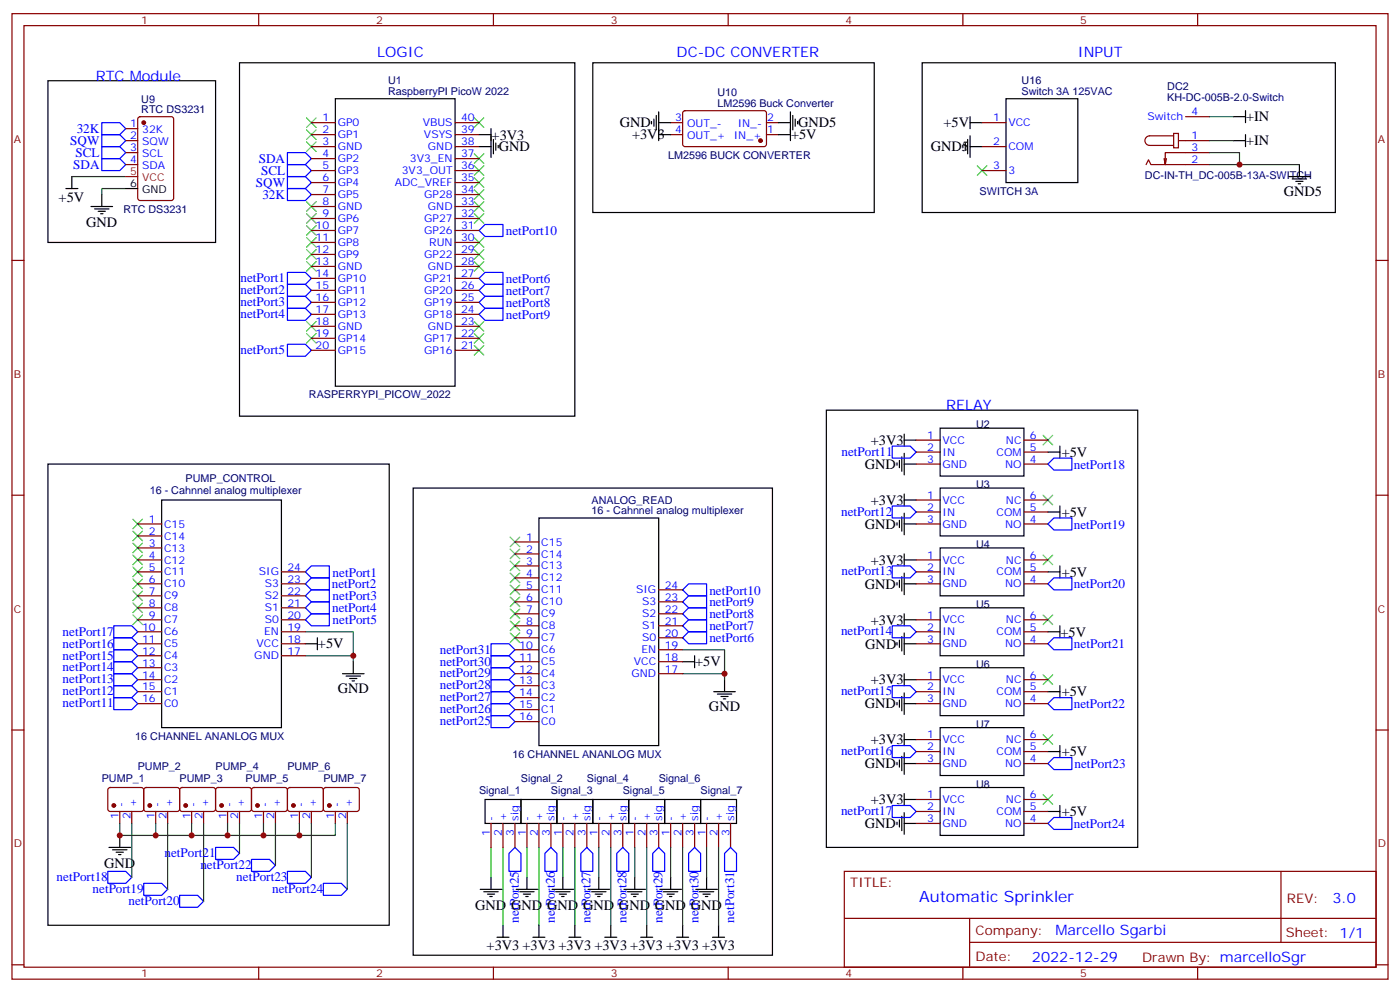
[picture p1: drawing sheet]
<svg xmlns="http://www.w3.org/2000/svg" width="412mm" height="292mm" viewBox="0 0 412 292" stroke-linecap="round" stroke-linejoin="round" font-family="sans-serif">
<g fill="none" stroke="#870000" stroke-width=".35">
<path d="M3.5 4h405.4v284.4h-405.4zM7.1 7.5h398.2v277.3h-398.2zM76.2 4v3.5M145.3 4v3.5M214.5 4v3.5M283.6 4v3.5M352.8 4v3.5M37 37.9h3.6M40.8 34.6l.5-.2h9.1l.7 .4 .1 23.5-.5 .7-9.4 .1-.7-.5v-23.5zM91.7 36.1h7.1M91.7 39.7h7.1M134.1 36.1h7"/>
<path d="M134.1 39.7h7M197.6 36.1h3.5M197.6 39.7h3.5M201.3 32.8l.5-.2 23.5 .1 .5 .6-.1 9.4-.6 .5-23.6-.1-.4-.6v-9.2zM225.8 36.1h3.5M225.8 39.7h3.5M289.3 36.1h7M345.7 39.3h1.4v4.2h-1.4zM349.2 34.4h7.1M37 41.4h3.6M37 44.9h3.6M37 48.5h3.6"/>
<path d="M91.7 43.2h7.1M91.7 50.2h7.1M91.7 46.7h7.1M91.7 53.8h7.1M91.7 57.3h7.1M134.1 43.2h7M134.1 50.2h7M134.1 46.7h7M134.1 53.8h7M134.1 57.3h7M289.3 43.2h7M289.3 50.2h7"/>
<path d="M337.6 48.5l.7-1.4 .7 1.4h17.3M343.6 46.7l-.3 1.8M345.7 40h-7a1.41 1.41 0 0 0-1.4 1.4 1.41 1.41 0 0 0 1.4 1.4h7M347.1 41.4h9.2M356.3 44.9h-13v3.6l-.4-1.8M3.5 76.7h3.6M91.7 60.8h7.1M91.7 64.3h7.1M91.7 67.9h7.1M91.7 71.4h7.1M91.7 74.9h7.1M91.7 78.5h7.1"/>
<path d="M134.1 60.8h7M134.1 64.3h7M134.1 67.9h7M134.1 71.4h7M134.1 74.9h7M134.1 78.5h7M405.3 76.7h3.6M91.7 82h7.1M91.7 85.5h7.1M91.7 89h7.1M91.7 92.6h7.1M91.7 96.1h7.1"/>
<path d="M91.7 99.6h7.1M134.1 82h7M134.1 85.5h7M134.1 89h7M134.1 92.6h7M134.1 96.1h7M134.1 99.6h7M91.7 103.2h7.1M134.1 103.2h7M269.9 129.6h7M269.9 133.1h7M269.9 136.7h7"/>
<path d="M301.6 129.6h7.1M301.6 133.1h7.1M301.6 136.7h7.1M3.5 145.8h3.6M40.6 154.3h7M40.6 157.8h7M151.7 159.6h7M269.9 147.2h7M269.9 150.8h7M269.9 154.3h7M301.6 147.2h7.1M301.6 150.8h7.1"/>
<path d="M301.6 154.3h7.1M405.3 145.8h3.6M40.6 164.9h7M40.6 168.4h7M40.6 171.9h7M40.6 161.4h7M40.6 175.5h7M40.6 179h7M82.9 168.4h7.1M82.9 171.9h7.1M82.9 175.5h7.1M82.9 179h7.1"/>
<path d="M151.7 163.1h7M151.7 166.7h7M151.7 170.2h7M151.7 173.7h7M151.7 177.2h7M194 173.7h7.1M194 177.2h7.1M269.9 164.9h7M269.9 168.4h7M269.9 171.9h7M301.6 164.9h7.1M301.6 168.4h7.1"/>
<path d="M301.6 171.9h7.1M40.6 182.5h7M40.6 186.1h7M40.6 189.6h7M40.6 193.1h7M40.6 196.6h7M82.9 182.5h7.1M82.9 186.1h7.1M82.9 189.6h7.1M82.9 193.1h7.1M151.7 180.8h7M151.7 184.3h7"/>
<path d="M151.7 187.8h7M151.7 191.3h7M151.7 194.9h7M151.7 198.4h7M194 180.8h7.1M194 184.3h7.1M194 187.8h7.1M194 191.3h7.1M194 194.9h7.1M194 198.4h7.1M269.9 182.5h7M269.9 186.1h7"/>
<path d="M269.9 189.6h7M301.6 182.5h7.1M301.6 186.1h7.1M301.6 189.6h7.1M3.5 215h3.6M40.6 200.2h7M40.6 203.7h7M40.6 207.2h7M151.7 201.9h7M151.7 205.5h7M151.7 209h7M151.7 212.5h7"/>
<path d="M269.9 200.2h7M269.9 203.7h7M269.9 207.2h7M269.9 217.8h7M301.6 200.2h7.1M301.6 203.7h7.1M301.6 207.2h7.1M301.6 217.8h7.1M405.3 215h3.6M32 232.1l.5-.2 9.4 .1 .4 .6v5.9l-.7 .5-9.4-.1-.5-.6v-5.7zM35.3 239v3.5M38.8 239v3.5"/>
<path d="M42.6 232.1l.4-.2 9.5 .1 .4 .6v5.9l-.7 .5-9.4-.1-.5-.6v-5.7zM45.9 239v3.5M49.4 239v3.5M53.2 232.1l.4-.2 9.5 .1 .4 .6-.1 5.9-.6 .5-9.5-.1-.4-.6v-5.7zM56.4 239v3.5M60 239v3.5M63.7 232.1l.5-.2 9.5 .1 .4 .6-.1 5.9-.6 .5-9.5-.1-.4-.6v-5.7zM67 239v3.5M70.6 239v3.5M74.3 232.1l.5-.2 9.4 .1 .5 .6-.1 5.9-.6 .5-9.5-.1-.4-.6v-5.7zM77.6 239v3.5M81.1 239v3.5"/>
<path d="M84.9 232.1l.5-.2 9.4 .1 .4 .6v5.9l-.7 .5-9.4-.1-.4-.6v-5.7zM88.2 239v3.5M91.7 239v3.5M95.5 232.1l.5-.2 9.4 .1 .4 .6v5.9l-.7 .5-9.4-.1-.5-.6v-5.7zM98.8 239v3.5M102.3 239v3.5M269.9 221.3h7M269.9 224.9h7M269.9 235.4h7M269.9 239h7M301.6 221.3h7.1M301.6 224.9h7.1"/>
<path d="M301.6 235.4h7.1M301.6 239h7.1M144.6 242.5v7.1M148.2 242.5v7.1M151.7 242.5v7.1M155.2 242.5v7.1M158.7 242.5v7.1M162.3 242.5v7.1M165.8 242.5v7.1M169.3 242.5v7.1M172.9 242.5v7.1M176.4 242.5v7.1"/>
<path d="M179.9 242.5v7.1M183.4 242.5v7.1M187 242.5v7.1M190.5 242.5v7.1M194 242.5v7.1M197.6 242.5v7.1M201.1 242.5v7.1M204.6 242.5v7.1M208.1 242.5v7.1M211.7 242.5v7.1M215.2 242.5v7.1M248.7 256.6h156.6v28.2h-156.6z"/>
<path d="M269.9 242.5h7M301.6 242.5h7.1M377.3 256.6v20.9M248.7 270.5h156.5M285.6 277.5h119.6M285.6 270.5v14.1M3.5 284.1h3.6M76.2 284.8v3.6M145.3 284.8v3.6M214.5 284.8v3.6M283.6 284.8v3.6M352.8 284.8v3.6"/>
<path d="M405.3 284.1h3.6"/>
</g>
<g fill="none" stroke="#00f" stroke-width=".35">
<path d="M30 39.7h5.3l1.7 1.7-1.7 1.8h-5.3zM30 36.1h5.3l1.7 1.8-1.7 1.8h-5.3zM30 46.7h5.3l1.7 1.8-1.7 1.7h-5.3zM30 43.2h5.3l1.7 1.7-1.7 1.8h-5.3zM84.7 44.9h5.3l1.7 1.8-1.7 1.8h-5.3zM84.7 48.5h5.3l1.7 1.7-1.7 1.8h-5.3zM84.7 52h5.3l1.7 1.8-1.7 1.7h-5.3zM84.7 55.5h5.3l1.7 1.8-1.7 1.8h-5.3zM141.1 67.9l1.8-1.8h5.3v3.5h-5.3zM84.7 90.8h5.3l1.7 1.8-1.7 1.7h-5.3zM84.7 87.3h5.3l1.7 1.7-1.7 1.8h-5.3zM84.7 83.7h5.3l1.7 1.8-1.7 1.8h-5.3z"/>
<path d="M84.7 80.2h5.3l1.7 1.8-1.7 1.7h-5.3zM141.1 82l1.8-1.8h5.3v3.5h-5.3zM141.1 85.5l1.8-1.8h5.3v3.6h-5.3zM141.1 89l1.8-1.7h5.3v3.5h-5.3zM141.1 92.6l1.8-1.8h5.3v3.5h-5.3zM84.7 101.4h5.3l1.7 1.8-1.7 1.7h-5.3zM262.8 131.4h5.3l1.8 1.7-1.8 1.8h-5.3zM310.4 134.9h5.3v3.5h-5.3l-1.7-1.7zM262.8 149h5.3l1.8 1.8-1.8 1.7h-5.3zM308.7 154.3l1.7-1.8h5.3v3.6h-5.3zM90 168.4l1.7-1.7h5.3v3.5h-5.3zM90 171.9l1.7-1.7h5.3v3.5h-5.3z"/>
<path d="M90 175.5l1.7-1.8h5.3v3.5h-5.3zM90 179l1.7-1.8h5.3v3.6h-5.3zM201.1 173.7l1.7-1.8h5.3v3.6h-5.3zM201.1 177.2l1.7-1.7h5.3v3.5h-5.3zM202.8 179h5.3v3.5h-5.3l-1.7-1.7zM262.8 166.7h5.3l1.8 1.7-1.8 1.8h-5.3zM310.4 170.2h5.3v3.5h-5.3l-1.7-1.8zM33.5 198.4h5.3l1.8 1.8-1.8 1.7h-5.3zM33.5 194.9h5.3l1.8 1.7-1.8 1.8h-5.3zM33.5 191.3h5.3l1.8 1.8-1.8 1.8h-5.3zM33.5 187.8h5.3l1.8 1.8-1.8 1.7h-5.3zM33.5 184.3h5.3l1.8 1.8-1.8 1.7h-5.3z"/>
<path d="M90 182.5l1.7-1.7h5.3v3.5h-5.3zM144.6 196.6h5.3l1.8 1.8-1.8 1.8h-5.3zM144.6 193.1h5.3l1.8 1.8-1.8 1.7h-5.3zM144.6 189.6h5.3l1.8 1.7-1.8 1.8h-5.3zM201.1 184.3l1.7-1.8h5.3v3.6h-5.3zM202.8 186.1h5.3v3.5h-5.3l-1.7-1.8zM262.8 184.3h5.3l1.8 1.8-1.8 1.7h-5.3zM310.4 187.8h5.3v3.5h-5.3l-1.7-1.7zM33.5 205.5h5.3l1.8 1.7-1.8 1.8h-5.3zM33.5 201.9h5.3l1.8 1.8-1.8 1.8h-5.3zM144.6 210.7h5.3l1.8 1.8-1.8 1.8h-5.3zM144.6 207.2h5.3l1.8 1.8-1.8 1.7h-5.3z"/>
<path d="M144.6 203.7h5.3l1.8 1.8-1.8 1.7h-5.3zM144.6 200.2h5.3l1.8 1.7-1.8 1.8h-5.3zM262.8 201.9h5.3l1.8 1.8-1.8 1.8h-5.3zM262.8 219.6h5.3l1.8 1.7-1.8 1.8h-5.3zM308.7 207.2l1.7-1.7h5.3v3.5h-5.3zM262.8 237.2h5.3l1.8 1.8-1.8 1.7h-5.3zM308.7 224.9l1.7-1.8h5.3v3.5h-5.3zM31.7 256.6h5.3l1.8 1.8-1.8 1.7h-5.3zM63.5 249.6h5.3l1.8 1.7-1.8 1.8h-5.3zM74.1 253.1h5.3l1.7 1.7-1.7 1.8h-5.3zM84.7 256.6h5.3l1.7 1.8-1.7 1.7h-5.3zM151.7 249.6l1.8 1.7v5.3h-3.6v-5.3z"/>
<path d="M162.3 249.6l1.7 1.7v5.3h-3.5v-5.3zM172.9 249.6l1.7 1.7v5.3h-3.5v-5.3zM183.4 249.6l1.8 1.7v5.3h-3.5v-5.3zM192.3 251.3l1.7-1.7 1.8 1.7v5.3h-3.5zM204.6 249.6l1.8 1.7v5.3h-3.6v-5.3zM215.2 249.6l1.8 1.7v5.3h-3.6v-5.3zM310.4 240.7h5.3v3.6h-5.3l-1.7-1.8zM42.3 260.1h5.3l1.8 1.8-1.8 1.8h-5.3zM52.9 263.7h5.3l1.8 1.7-1.8 1.8h-5.3zM95.2 260.1h5.3l1.8 1.8-1.8 1.8h-5.3z"/>
</g>
<g fill="none" stroke="#000" stroke-width=".35">
<path d="M70.6 18.5h98.7v104.1h-98.7zM174.6 18.5h82.9v44.1h-82.9zM271.6 18.5h121.7v44.1h-121.7zM14.1 23.8h49.4v47.6h-49.4zM98.8 29.1h35.3v84.6h-35.3zM141.1 39.7h3.5M144.6 37.9v8.5M191.9 35.8v.7M192.6 35.1v2.1M193.3 34v4.2M194 36.1h3.6M194 39.7h3.6"/>
<path d="M194 32.9v8.5M229.3 36.1h3.5M229.3 39.7h3.5M232.8 32.9v8.5M233.5 34v4.2M234.2 35.1v2.1M234.9 35.8v.7M285.8 36.1h3.5M285.8 34.4v3.5M296.3 29.1h21.2v24.7h-21.2zM363.4 34.4h3.5M366.9 32.6v3.5"/>
<path d="M366.9 39.7v3.5M19.4 55.5h3.5M21.2 52v3.5M30 57.3v3.5M37 55.5h3.6M141.1 43.2h3.5M145.3 41.1v4.2M146 42.1v2.1M146.8 42.8v.7M283.6 42.8v.7M284.3 42.1v2.1M285 41.1v4.2"/>
<path d="M285.8 40v6.4M285.8 43.2h3.5M363.4 41.4h3.5M379.6 52h6.3M380.6 52.7h4.3M381.7 53.4h2.1M382.4 54.1h.7M382.8 48.5v3.5M26.8 60.8h6.4M27.9 61.5h4.2M28.9 62.2h2.1M29.6 62.9h.7"/>
<path d="M14.1 136.7h100.6v135.8h-100.6zM243.4 120.8h91.7v128.8h-91.7zM264.2 136.3v.7M264.9 135.6v2.1M265.6 134.5v4.3M266.3 136.7h3.6M266.3 127.8v3.6M266.3 133.5v6.3M266.3 129.6h3.6M276.9 126.1h24.7v14.1h-24.7zM308.7 133.1h3.5M312.2 131.4v3.5"/>
<path d="M47.6 147.2h35.3v67.1h-35.3zM121.7 143.7h105.8v137.6h-105.8zM158.7 152.5h35.3v67.1h-35.3zM264.2 154v.7M264.9 153.2v2.2M265.6 152.2v4.2M266.3 145.5v3.5M266.3 151.1v6.4M266.3 154.3h3.6M266.3 147.2h3.6M276.9 143.7h24.7v14.1h-24.7zM308.7 150.8h3.5"/>
<path d="M312.2 149v3.5M264.2 171.6v.7M264.9 170.9v2.1M265.6 169.8v4.3M266.3 163.1v3.6M266.3 168.8v6.3M266.3 171.9h3.6M266.3 164.9h3.6M276.9 161.4h24.7v14.1h-24.7zM276.9 179h24.7v14.1h-24.7zM308.7 168.4h3.5M312.2 166.7v3.5"/>
<path d="M90 189.6h3.5M93.5 187.8v3.5M100.9 198.4h6.3M102 199.1h4.2M103 199.8h2.1M104.1 194.9v3.5M201.1 194.9h3.5M204.6 193.1v3.5M264.2 189.2v.7M264.9 188.5v2.1M265.6 187.5v4.2M266.3 189.6h3.6"/>
<path d="M266.3 180.8v3.5M266.3 186.4v6.4M266.3 198.4v3.5M266.3 182.5h3.6M276.9 196.6h24.7v14.1h-24.7zM308.7 186.1h3.5M312.2 184.3v3.5M103.7 200.5h.7M210.3 203.7h6.3M211.3 204.4h4.2M212.4 205.1h2.1M213.1 205.8h.7"/>
<path d="M213.4 200.2v3.5M264.2 206.9v.7M264.9 206.2v2.1M265.6 205.1v4.2M266.3 204v6.4M266.3 216v3.6M266.3 207.2h3.6M266.3 200.2h3.6M266.3 217.8h3.6M276.9 214.3h24.7v14.1h-24.7zM308.7 203.7h3.5M312.2 201.9v3.6"/>
<path d="M312.2 219.6v3.5M142.9 235.4h10.6v7.1h-10.6zM153.5 235.4h10.5v7.1h-10.5zM164 235.4h10.6v7.1h-10.6zM174.6 235.4h10.6v7.1h-10.6zM185.2 235.4h10.6v7.1h-10.6zM195.8 235.4h10.6v7.1h-10.6zM206.4 235.4h10.6v7.1h-10.6zM264.2 224.5v.7M264.9 223.8v2.1M265.6 222.7v4.3M266.3 221.7v6.3"/>
<path d="M266.3 233.7v3.5M266.3 239.3v6.4M266.3 224.9h3.6M266.3 235.4h3.6M276.9 231.9h24.7v14.1h-24.7zM308.7 221.3h3.5M308.7 239h3.5M312.2 237.2v3.5M32.1 249.6h6.4M33.2 250.3h4.2M34.2 251h2.1M34.9 251.7h.7"/>
<path d="M35.3 246v3.6M144.6 258.4v3.5M155.2 258.4v3.5M165.8 258.4v3.5M176.4 258.4v3.5M187 258.4v3.5M197.6 258.4v3.5M208.1 258.4v3.5M264.2 242.1v.8M264.9 241.4v2.2M265.6 240.4v4.2M266.3 242.5h3.6"/>
<path d="M141.5 261.9h6.3M142.5 262.6h4.3M143.6 263.3h2.1M144.3 264h.7M146.4 276h3.5M148.2 272.5v3.5M152 261.9h6.4M153.1 262.6h4.2M154.2 263.3h2.1M154.9 264h.7M157 276h3.5M158.7 272.5v3.5"/>
<path d="M162.6 261.9h6.4M163.7 262.6h4.2M164.7 263.3h2.2M165.5 264h.7M167.6 276h3.5M169.3 272.5v3.5M173.2 261.9h6.4M174.3 262.6h4.2M175.3 263.3h2.1M176 264h.7M178.2 276h3.5M179.9 272.5v3.5"/>
<path d="M183.8 261.9h6.3M184.9 262.6h4.2M185.9 263.3h2.1M186.6 264h.7M188.7 276h3.6M190.5 272.5v3.5M194.4 261.9h6.3M195.4 262.6h4.3M196.5 263.3h2.1M197.2 264h.7M199.3 276h3.5M201.1 272.5v3.5"/>
<path d="M205 261.9h6.3M206 262.6h4.3M207.1 263.3h2.1M207.8 264h.7M209.9 276h3.5M211.7 272.5v3.5"/>
</g>
<g fill="none" stroke="#008700" stroke-width=".35">
<path d="M356.3 34.4h7.1M21.2 52h15.8M37 55.5h-7v1.8M356.3 44.9h8.8v3.6M356.3 41.4h7.1M356.3 48.5h26.5M90 186.1h14.1v8.8M90 193.1h14.1M201.1 191.3h12.3v8.9M201.1 198.4h12.3M35.3 242.5v3.5h63.5v-3.5M38.8 242.5v15.9"/>
<path d="M45.9 242.5v3.5M49.4 242.5v19.4M56.4 242.5v3.5M60 242.5v22.9M67 242.5v3.5M70.6 242.5v8.8M77.6 242.5v3.5M81.1 242.5v12.3M88.2 242.5v3.5M91.7 242.5v15.9M102.3 242.5v19.4M144.6 249.6v8.8"/>
<path d="M148.2 249.6v22.9M155.2 249.6v8.8M158.7 249.6v22.9M165.8 249.6v8.8M169.3 249.6v22.9M176.4 249.6v8.8M179.9 249.6v22.9M187 249.6v8.8M190.5 249.6v22.9M197.6 249.6v8.8M201.1 249.6v22.9M208.1 249.6v8.8"/>
<path d="M211.7 249.6v22.9"/>
</g>
<g fill="#870000" stroke="#870000" stroke-width=".35">
<circle cx="33.5" cy="237.2" r=".53"/>
<circle cx="44.1" cy="237.2" r=".53"/>
<circle cx="54.7" cy="237.2" r=".53"/>
<circle cx="65.3" cy="237.2" r=".53"/>
<circle cx="75.8" cy="237.2" r=".53"/>
<circle cx="86.4" cy="237.2" r=".53"/>
<circle cx="97" cy="237.2" r=".53"/>
<circle cx="42.3" cy="36.1" r=".53"/>
<circle cx="224" cy="41.4" r=".53"/>
</g>
<g fill="none" stroke="#3c3" stroke-width=".35">
<path d="M90.3 34.7l2.8 2.8M90.3 38.2l2.8 2.9M93.1 34.7l-2.8 2.8M93.1 38.2l-2.8 2.9M139.7 34.7l2.8 2.8M142.5 34.7l-2.8 2.8M90.3 41.8l2.8 2.8M90.3 59.4l2.8 2.8M93.1 41.8l-2.8 2.8M93.1 59.4l-2.8 2.8M139.7 45.3l2.8 2.8M139.7 48.8l2.8 2.8"/>
<path d="M139.7 52.4l2.8 2.8M139.7 55.9l2.8 2.8M139.7 59.4l2.8 2.8M142.5 48.8l-2.8 2.8M142.5 45.3l-2.8 2.8M142.5 52.4l-2.8 2.8M142.5 55.9l-2.8 2.8M142.5 59.4l-2.8 2.8M287.9 48.8l2.8 2.8M290.7 48.8l-2.8 2.8M90.3 62.9l2.8 2.9M90.3 66.5l2.8 2.8"/>
<path d="M90.3 70l2.8 2.8M90.3 73.5l2.8 2.8M90.3 77l2.8 2.9M93.1 62.9l-2.8 2.9M93.1 66.5l-2.8 2.8M93.1 70l-2.8 2.8M93.1 73.5l-2.8 2.8M93.1 77l-2.8 2.9M139.7 62.9l2.8 2.9M139.7 70l2.8 2.8M139.7 73.5l2.8 2.8M139.7 77l2.8 2.9"/>
<path d="M142.5 62.9l-2.8 2.9M142.5 70l-2.8 2.8M142.5 73.5l-2.8 2.8M142.5 77l-2.8 2.9M90.3 94.7l2.8 2.8M90.3 98.2l2.8 2.8M93.1 94.7l-2.8 2.8M93.1 98.2l-2.8 2.8M139.7 94.7l2.8 2.8M139.7 98.2l2.8 2.8M142.5 94.7l-2.8 2.8M142.5 98.2l-2.8 2.8"/>
<path d="M139.7 101.7l2.8 2.9M142.5 101.7l-2.8 2.9M307.3 128.2l2.8 2.8M310.1 128.2l-2.8 2.8M39.2 152.9l2.8 2.8M39.2 156.4l2.8 2.8M39.2 159.9l2.8 2.9M42 152.9l-2.8 2.8M42 156.4l-2.8 2.8M42 159.9l-2.8 2.9M150.3 158.2l2.8 2.8M153.1 158.2l-2.8 2.8"/>
<path d="M307.3 145.8l2.8 2.9M310.1 145.8l-2.8 2.9M39.2 163.5l2.8 2.8M39.2 167l2.8 2.8M39.2 170.5l2.8 2.9M39.2 174.1l2.8 2.8M39.2 177.6l2.8 2.8M42 163.5l-2.8 2.8M42 177.6l-2.8 2.8M42 167l-2.8 2.8M42 170.5l-2.8 2.9M42 174.1l-2.8 2.8"/>
<path d="M150.3 161.7l2.8 2.8M150.3 165.2l2.8 2.9M150.3 168.8l2.8 2.8M150.3 172.3l2.8 2.8M150.3 175.8l2.8 2.8M150.3 179.4l2.8 2.8M153.1 161.7l-2.8 2.8M153.1 165.2l-2.8 2.9M153.1 168.8l-2.8 2.8M153.1 172.3l-2.8 2.8M153.1 175.8l-2.8 2.8M153.1 179.4l-2.8 2.8"/>
<path d="M307.3 163.5l2.8 2.8M310.1 163.5l-2.8 2.8M39.2 181.1l2.8 2.8M42 181.1l-2.8 2.8M150.3 182.9l2.8 2.8M150.3 186.4l2.8 2.8M153.1 186.4l-2.8 2.8M153.1 182.9l-2.8 2.8M307.3 181.1l2.8 2.8M307.3 198.8l2.8 2.8M310.1 181.1l-2.8 2.8M310.1 198.8l-2.8 2.8"/>
<path d="M307.3 216.4l2.8 2.8M310.1 216.4l-2.8 2.8M307.3 234l2.8 2.9M310.1 234l-2.8 2.9"/>
</g>
<path d="M37 52h3.6" fill="none" stroke="#f00" stroke-width=".35"/>
<g fill="#c00">
<circle cx="104.1" cy="193.1" r=".88"/>
<circle cx="213.4" cy="198.4" r=".88"/>
<circle cx="88.2" cy="246" r=".88"/>
<circle cx="77.6" cy="246" r=".88"/>
<circle cx="67" cy="246" r=".88"/>
<circle cx="56.4" cy="246" r=".88"/>
<circle cx="45.9" cy="246" r=".88"/>
<circle cx="35.3" cy="246" r=".88"/>
<circle cx="365.1" cy="48.5" r=".88"/>
</g>
<text font-size="4.6" fill="#00f" x="270.8" y="265.6">Automatic Sprinkler</text>
<g font-size="4.2" fill="#00f">
<text x="111.1" y="16.7">LOGIC</text>
<text x="199.3" y="16.7">DC-DC CONVERTER</text>
<text x="317.5" y="16.7">INPUT</text>
<text x="28.2" y="23.8">RTC Module</text>
<text x="278.7" y="120.8">RELAY</text>
<text x="392.5" y="265.9">3.0</text>
<text x="310.9" y="275.4">Marcello Sgarbi</text>
<text x="304" y="283.2">2022-12-29</text>
</g>
<g font-size="4.2">
<text x="367.1" y="35.7">+IN</text>
<text x="144.8" y="41.1">+3V3</text>
<text x="182.6" y="37.5">GND</text>
<text x="186.2" y="41.1">+3V3</text>
<text x="233" y="41.1">+5V</text>
<text x="235.1" y="37.5">GND5</text>
<text x="277.9" y="37.5">+5V</text>
<text x="146.9" y="44.6">GND</text>
<text x="274.2" y="44.6">GND5</text>
<text x="367.1" y="42.8">+IN</text>
<text x="17.3" y="59.5">+5V</text>
<text x="378.2" y="57.6">GND5</text>
<text x="25.4" y="66.9">GND</text>
<text x="256.5" y="131">+3V3</text>
<text x="312.7" y="134.5">+5V</text>
<text x="254.8" y="138.1">GND</text>
<text x="256.5" y="148.7">+3V3</text>
<text x="254.8" y="155.7">GND</text>
<text x="312.7" y="152.2">+5V</text>
<text x="256.5" y="166.3">+3V3</text>
<text x="254.8" y="173.4">GND</text>
<text x="312.7" y="169.8">+5V</text>
<text x="256.5" y="183.9">+3V3</text>
<text x="93.7" y="191">+5V</text>
<text x="254.9" y="191">GND</text>
<text x="312.4" y="187.5">+5V</text>
<text x="204.8" y="196.3">+5V</text>
<text x="256.5" y="201.6">+3V3</text>
<text x="99.5" y="204">GND</text>
<text x="208.8" y="209.3">GND</text>
<text x="254.8" y="208.6">GND</text>
<text x="312.7" y="205.1">+5V</text>
<text x="256.5" y="219.2">+3V3</text>
<text x="254.8" y="226.3">GND</text>
<text x="312.7" y="222.7">+5V</text>
<text x="256.5" y="236.9">+3V3</text>
<text x="254.8" y="243.9">GND</text>
<text x="312.7" y="240.4">+5V</text>
<text x="30.7" y="255.6">GND</text>
<text x="140" y="268.1">GND</text>
<text x="150.6" y="268.1">GND</text>
<text x="161.2" y="268.1">GND</text>
<text x="171.7" y="268.1">GND</text>
<text x="182.3" y="268.1">GND</text>
<text x="192.9" y="268.1">GND</text>
<text x="203.5" y="268.1">GND</text>
<text x="143.3" y="279.9">+3V3 +3V3 +3V3 +3V3 +3V3 +3V3 +3V3</text>
</g>
<g font-size="3.9" fill="#00f">
<text x="22.6" y="39.2">32K</text>
<text x="20.7" y="42.7">SQW</text>
<text x="22.2" y="46.2">SCL</text>
<text x="76.2" y="48">SDA</text>
<text x="21.6" y="49.7">SDA</text>
<text x="76.9" y="51.5">SCL</text>
<text x="75.4" y="55">SQW</text>
<text x="77.3" y="58.6">32K</text>
<text x="149" y="69.3">netPort10</text>
<text x="70.8" y="83.1">netPort1</text>
<text x="149" y="83.3">netPort6</text>
<text x="70.8" y="86.7">netPort2</text>
<text x="149" y="86.9">netPort7</text>
<text x="70.8" y="93.7">netPort4</text>
<text x="70.8" y="90.2">netPort3</text>
<text x="149" y="90.4">netPort8</text>
<text x="149" y="93.9">netPort9</text>
<text x="70.8" y="104.3">netPort5</text>
<text x="247.9" y="134.2">netPort11</text>
<text x="316.3" y="138">netPort18</text>
<text x="247.8" y="151.8">netPort12</text>
<text x="316.3" y="155.7">netPort19</text>
<text x="97.8" y="173.2">netPort2</text>
<text x="98" y="169.8">netPort1</text>
<text x="247.9" y="169.5">netPort13</text>
<text x="316.3" y="173.3">netPort20</text>
<text x="98" y="176.8">netPort3</text>
<text x="209" y="175.1">netPort10</text>
<text x="209" y="178.6">netPort9</text>
<text x="97.8" y="180.4">netPort4</text>
<text x="98" y="183.9">netPort5</text>
<text x="209" y="185.6">netPort7</text>
<text x="209" y="182.1">netPort8</text>
<text x="18.5" y="190.7">netPort16</text>
<text x="18.5" y="187.2">netPort17</text>
<text x="209" y="189.2">netPort6</text>
<text x="247.8" y="187.1">netPort14</text>
<text x="316.3" y="190.9">netPort21</text>
<text x="18.5" y="197.7">netPort14</text>
<text x="18.5" y="194.2">netPort15</text>
<text x="129.6" y="196">netPort30</text>
<text x="129.6" y="192.5">netPort31</text>
<text x="18.5" y="201.3">netPort13</text>
<text x="129.6" y="203">netPort28</text>
<text x="129.6" y="199.5">netPort29</text>
<text x="18.5" y="208.3">netPort11</text>
<text x="18.5" y="204.8">netPort12</text>
<text x="129.6" y="206.6">netPort27</text>
<text x="247.8" y="204.8">netPort15</text>
<text x="316.3" y="208.6">netPort22</text>
<text x="129.6" y="213.6">netPort25</text>
<text x="129.6" y="210.1">netPort26</text>
<text x="247.8" y="222.4">netPort16</text>
<text x="316.5" y="226.2">netPort23</text>
<text x="247.8" y="240.1">netPort17</text>
<text x="316.3" y="243.9">netPort24</text>
<text x="48.4" y="252.4">netPort21</text>
<text x="59" y="256">netPort22</text>
<text x="16.7" y="259.5">netPort18</text>
<text x="27.3" y="263">netPort19</text>
<text x="69.6" y="259.5">netPort23</text>
<text x="80.2" y="263">netPort24</text>
<text x="37.9" y="266.5">netPort20</text>
<text x="152.8" y="271.7" transform="rotate(-90 152.8 271.7)">netPort25</text>
<text x="163.4" y="271.7" transform="rotate(-90 163.4 271.7)">netPort26</text>
<text x="174" y="271.7" transform="rotate(-90 174 271.7)">netPort27</text>
<text x="184.6" y="271.7" transform="rotate(-90 184.6 271.7)">netPort28</text>
<text x="195.1" y="271.7" transform="rotate(-90 195.1 271.7)">netPort29</text>
<text x="205.7" y="271.7" transform="rotate(-90 205.7 271.7)">netPort30</text>
<text x="216.3" y="271.7" transform="rotate(-90 216.3 271.7)">netPort31</text>
</g>
<g font-size="3.9" fill="#800">
<text x="250.5" y="261.2">TITLE:</text>
<text x="379.1" y="265.9">REV:</text>
<text x="287.4" y="275.4">Company:</text>
<text x="378.7" y="276">Sheet: 1/1</text>
<text x="287.4" y="283.1">Date:</text>
<text x="336.4" y="283.2">Drawn By: marcelloSgr</text>
</g>
<g font-size="3.2" fill="#800">
<text x="41.6" y="7">1</text>
<text x="110.8" y="7">2</text>
<text x="179.9" y="7">3</text>
<text x="249.1" y="7">4</text>
<text x="318.2" y="7">5</text>
<text x="4.1" y="42.1">A</text>
<text x="405.9" y="42.1">A</text>
<text x="4.1" y="111.3">B</text>
<text x="405.9" y="111.3">B</text>
<text x="4.1" y="180.4">C</text>
<text x="405.9" y="180.4">C</text>
<text x="4.1" y="249.6">D</text>
<text x="405.9" y="249.6">D</text>
<text x="41.6" y="287.8">1</text>
<text x="110.8" y="287.8">2</text>
<text x="179.9" y="287.8">3</text>
<text x="249.1" y="287.8">4</text>
<text x="318.2" y="287.8">5</text>
</g>
<g font-size="3.2" fill="#000080">
<text x="114.3" y="28">RaspberryPI PicoW 2022</text>
<text x="114.3" y="24.8">U1</text>
<text x="211.3" y="28.3">U10</text>
<text x="300.9" y="28">Switch 3A 125VAC</text>
<text x="300.9" y="24.8">U16</text>
<text x="343.8" y="29.6">KH-DC-005B-2.0-Switch</text>
<text x="343.8" y="26.4">DC2</text>
<text x="41.6" y="33.2">RTC DS3231</text>
<text x="41.6" y="30.2">U9</text>
<text x="211.3" y="31.5">LM2596 Buck Converter</text>
<text x="196.8" y="46.9">LM2596 BUCK CONVERTER</text>
<text x="337.3" y="52.7">DC-IN-TH_DC-005B-13A-SWITCH</text>
<text x="288.6" y="57.3">SWITCH 3A</text>
<text x="36.3" y="62.6">RTC DS3231</text>
<text x="91" y="117.3">RASPERRYPI_PICOW_2022</text>
<text x="287.5" y="126.1">U2</text>
<text x="54.7" y="142">PUMP_CONTROL</text>
<text x="287.5" y="143.7">U3</text>
<text x="44.1" y="145.5">16 - Cahnnel analog multiplexer</text>
<text x="174.3" y="148.3">ANALOG_READ</text>
<text x="174.3" y="151.5">16 - Cahnnel analog multiplexer</text>
<text x="287.5" y="161.4">U4</text>
<text x="287.5" y="179">U5</text>
<text x="287.5" y="196.6">U6</text>
<text x="287.5" y="214.3">U7</text>
<text x="39.9" y="217.8">16 CHANNEL ANANLOG MUX</text>
<text x="40.6" y="226.6">PUMP_2</text>
<text x="63.5" y="226.6">PUMP_4</text>
<text x="84.7" y="226.6">PUMP_6</text>
<text x="151" y="223.1">16 CHANNEL ANANLOG MUX</text>
<text x="30" y="230.2">PUMP_1</text>
<text x="52.9" y="230.2">PUMP_3</text>
<text x="72.3" y="230.2">PUMP_5</text>
<text x="95.2" y="230.2">PUMP_7</text>
<text x="141.1" y="233.7">Signal_1</text>
<text x="153.5" y="230.2">Signal_2</text>
<text x="162.3" y="233.7">Signal_3</text>
<text x="172.9" y="230.2">Signal_4</text>
<text x="183.4" y="233.7">Signal_5</text>
<text x="194" y="230.2">Signal_6</text>
<text x="206.4" y="233.7">Signal_7</text>
<text x="287.5" y="231.9">U8</text>
</g>
<g font-size="3.2" fill="#00f">
<text x="95" y="35.8">1</text>
<text x="135.8" y="35.8">40</text>
<text x="198.9" y="35.8">3</text>
<text x="226" y="35.8">2</text>
<text x="292.6" y="35.8">1</text>
<text x="338" y="35.4">Switch</text>
<text x="351" y="34">4</text>
<text x="38.4" y="37.5">1</text>
<text x="38.4" y="41.1">2</text>
<text x="41.9" y="39.3">32K</text>
<text x="95" y="39.3">2</text>
<text x="99.5" y="37.2">GP0</text>
<text x="99.5" y="40.7">GP1</text>
<text x="124.5" y="37.2">VBUS</text>
<text x="124.9" y="40.7">VSYS</text>
<text x="135.8" y="39.3">39</text>
<text x="198.9" y="39.3">4</text>
<text x="202.4" y="37.5">OUT_-</text>
<text x="202.4" y="41.1">OUT_+</text>
<text x="216.2" y="41.1">IN_+</text>
<text x="217.3" y="37.5">IN_-</text>
<text x="226" y="39.3">1</text>
<text x="297" y="37.2">VCC</text>
<text x="351" y="41.1">1</text>
<text x="38.4" y="44.6">3</text>
<text x="41.9" y="42.8">SQW</text>
<text x="41.9" y="46.4">SCL</text>
<text x="95" y="42.8">3</text>
<text x="95" y="46.4">4</text>
<text x="99.5" y="44.2">GND</text>
<text x="99.5" y="47.8">GP2</text>
<text x="120.8" y="47.8">3V3_EN</text>
<text x="126.1" y="44.2">GND</text>
<text x="135.8" y="46.4">37</text>
<text x="135.8" y="42.8">38</text>
<text x="292.6" y="42.8">2</text>
<text x="297" y="44.2">COM</text>
<text x="351" y="44.6">3</text>
<text x="38.4" y="48.1">4</text>
<text x="41.9" y="49.9">SDA</text>
<text x="95" y="49.9">5</text>
<text x="95" y="53.4">6</text>
<text x="99.5" y="51.3">GP3</text>
<text x="118.4" y="51.3">3V3_OUT</text>
<text x="135.8" y="53.4">35</text>
<text x="135.8" y="49.9">36</text>
<text x="292.6" y="49.9">3</text>
<text x="297" y="51.3">3</text>
<text x="351" y="48.1">2</text>
<text x="95" y="56.9">7</text>
<text x="99.5" y="54.8">GP4</text>
<text x="99.5" y="58.3">GP5</text>
<text x="116.3" y="54.8">ADC_VREF</text>
<text x="124.9" y="58.3">GP28</text>
<text x="135.8" y="56.9">34</text>
<text x="95" y="60.5">8</text>
<text x="95" y="64">9</text>
<text x="99.5" y="61.9">GND</text>
<text x="99.5" y="65.4">GP6</text>
<text x="124.9" y="65.4">GP27</text>
<text x="126.1" y="61.9">GND</text>
<text x="135.8" y="64">32</text>
<text x="135.8" y="60.5">33</text>
<text x="93" y="67.5">10</text>
<text x="93" y="71">11</text>
<text x="99.5" y="68.9">GP7</text>
<text x="124.9" y="68.9">GP26</text>
<text x="135.8" y="71">30</text>
<text x="135.8" y="67.5">31</text>
<text x="93" y="74.6">12</text>
<text x="99.5" y="72.5">GP8</text>
<text x="99.5" y="76">GP9</text>
<text x="124.9" y="76">GP22</text>
<text x="126.4" y="72.5">RUN</text>
<text x="135.8" y="74.6">29</text>
<text x="93" y="78.1">13</text>
<text x="93" y="81.6">14</text>
<text x="99.5" y="79.5">GND</text>
<text x="99.5" y="83">GP10</text>
<text x="124.9" y="83">GP21</text>
<text x="126.1" y="79.5">GND</text>
<text x="135.8" y="81.6">27</text>
<text x="135.8" y="78.1">28</text>
<text x="93" y="85.2">15</text>
<text x="93" y="88.7">16</text>
<text x="99.5" y="86.6">GP11</text>
<text x="124.9" y="86.6">GP20</text>
<text x="135.8" y="88.7">25</text>
<text x="135.8" y="85.2">26</text>
<text x="93" y="92.2">17</text>
<text x="93" y="95.7">18</text>
<text x="99.5" y="90.1">GP12</text>
<text x="99.5" y="93.6">GP13</text>
<text x="124.9" y="93.6">GP18</text>
<text x="124.9" y="90.1">GP19</text>
<text x="135.8" y="95.7">23</text>
<text x="135.8" y="92.2">24</text>
<text x="93" y="99.3">19</text>
<text x="99.5" y="97.2">GND</text>
<text x="99.5" y="100.7">GP14</text>
<text x="124.9" y="100.7">GP17</text>
<text x="126.1" y="97.2">GND</text>
<text x="135.8" y="99.3">22</text>
<text x="93" y="102.8">20</text>
<text x="99.5" y="104.2">GP15</text>
<text x="124.9" y="104.2">GP16</text>
<text x="135.8" y="102.8">21</text>
<text x="273.1" y="129.3">1</text>
<text x="277.6" y="130.7">VCC</text>
<text x="296.3" y="130.7">NC</text>
<text x="303.4" y="129.3">6</text>
<text x="273.1" y="132.8">2</text>
<text x="273.1" y="136.3">3</text>
<text x="277.6" y="134.2">IN</text>
<text x="277.6" y="137.7">GND</text>
<text x="293.5" y="134.2">COM</text>
<text x="296" y="137.7">NO</text>
<text x="303.4" y="136.3">4</text>
<text x="303.4" y="132.8">5</text>
<text x="273.1" y="146.9">1</text>
<text x="277.6" y="148.3">VCC</text>
<text x="296.3" y="148.3">NC</text>
<text x="303.4" y="146.9">6</text>
<text x="43.8" y="154">1</text>
<text x="48.3" y="155.4">C15</text>
<text x="273.1" y="150.4">2</text>
<text x="273.1" y="154">3</text>
<text x="277.6" y="151.8">IN</text>
<text x="277.6" y="155.4">GND</text>
<text x="293.5" y="151.8">COM</text>
<text x="296" y="155.4">NO</text>
<text x="303.4" y="154">4</text>
<text x="303.4" y="150.4">5</text>
<text x="43.8" y="157.5">2</text>
<text x="43.8" y="161">3</text>
<text x="48.3" y="158.9">C14</text>
<text x="155" y="159.2">1</text>
<text x="159.5" y="160.7">C15</text>
<text x="43.8" y="164.5">4</text>
<text x="48.3" y="162.4">C13</text>
<text x="48.3" y="165.9">C12</text>
<text x="155" y="162.8">2</text>
<text x="155" y="166.3">3</text>
<text x="159.5" y="164.2">C14</text>
<text x="159.5" y="167.7">C13</text>
<text x="273.1" y="164.5">1</text>
<text x="277.6" y="165.9">VCC</text>
<text x="296.3" y="165.9">NC</text>
<text x="303.4" y="164.5">6</text>
<text x="43.8" y="168.1">5</text>
<text x="43.8" y="171.6">6</text>
<text x="48.3" y="169.5">C11</text>
<text x="48.3" y="173">C10</text>
<text x="76.2" y="169.5">SIG</text>
<text x="78" y="173">S3</text>
<text x="84.7" y="171.6">23</text>
<text x="84.7" y="168.1">24</text>
<text x="155" y="169.8">4</text>
<text x="155" y="173.4">5</text>
<text x="159.5" y="171.2">C12</text>
<text x="195.8" y="173.4">24</text>
<text x="273.1" y="168.1">2</text>
<text x="273.1" y="171.6">3</text>
<text x="277.6" y="169.5">IN</text>
<text x="277.6" y="173">GND</text>
<text x="293.5" y="169.5">COM</text>
<text x="296" y="173">NO</text>
<text x="303.4" y="171.6">4</text>
<text x="303.4" y="168.1">5</text>
<text x="43.8" y="175.1">7</text>
<text x="43.8" y="178.6">8</text>
<text x="48.3" y="176.5">C9</text>
<text x="78" y="176.5">S2</text>
<text x="84.7" y="178.6">21</text>
<text x="84.7" y="175.1">22</text>
<text x="155" y="176.9">6</text>
<text x="159.5" y="174.8">C11</text>
<text x="159.5" y="178.3">C10</text>
<text x="187.4" y="174.8">SIG</text>
<text x="189.1" y="178.3">S3</text>
<text x="195.8" y="176.9">23</text>
<text x="41.8" y="185.7">10</text>
<text x="43.8" y="182.2">9</text>
<text x="48.3" y="180.1">C8</text>
<text x="48.3" y="183.6">C7</text>
<text x="78" y="183.6">S0</text>
<text x="78" y="180.1">S1</text>
<text x="84.7" y="185.7">19</text>
<text x="84.7" y="182.2">20</text>
<text x="155" y="180.4">7</text>
<text x="155" y="183.9">8</text>
<text x="159.5" y="181.8">C9</text>
<text x="159.5" y="185.3">C8</text>
<text x="189.1" y="185.3">S1</text>
<text x="189.1" y="181.8">S2</text>
<text x="195.8" y="183.9">21</text>
<text x="195.8" y="180.4">22</text>
<text x="273.1" y="182.2">1</text>
<text x="273.1" y="185.7">2</text>
<text x="277.6" y="183.6">VCC</text>
<text x="296.3" y="183.6">NC</text>
<text x="303.4" y="185.7">5</text>
<text x="303.4" y="182.2">6</text>
<text x="41.8" y="189.2">11</text>
<text x="48.3" y="187.1">C6</text>
<text x="48.3" y="190.6">C5</text>
<text x="75.6" y="190.6">VCC</text>
<text x="77.8" y="187.1">EN</text>
<text x="84.7" y="189.2">18</text>
<text x="153" y="191">10</text>
<text x="155" y="187.5">9</text>
<text x="159.5" y="188.9">C7</text>
<text x="189.1" y="188.9">S0</text>
<text x="195.8" y="191">19</text>
<text x="195.8" y="187.5">20</text>
<text x="273.1" y="189.2">3</text>
<text x="277.6" y="187.1">IN</text>
<text x="277.6" y="190.6">GND</text>
<text x="293.5" y="187.1">COM</text>
<text x="296" y="190.6">NO</text>
<text x="303.4" y="189.2">4</text>
<text x="41.8" y="192.8">12</text>
<text x="41.8" y="196.3">13</text>
<text x="48.3" y="194.2">C4</text>
<text x="48.3" y="197.7">C3</text>
<text x="74.9" y="194.2">GND</text>
<text x="84.7" y="192.8">17</text>
<text x="153" y="194.5">11</text>
<text x="159.5" y="192.4">C6</text>
<text x="159.5" y="195.9">C5</text>
<text x="186.7" y="195.9">VCC</text>
<text x="188.9" y="192.4">EN</text>
<text x="195.8" y="194.5">18</text>
<text x="41.8" y="199.8">14</text>
<text x="41.8" y="203.3">15</text>
<text x="48.3" y="201.2">C2</text>
<text x="153" y="198">12</text>
<text x="153" y="201.6">13</text>
<text x="159.5" y="199.5">C4</text>
<text x="159.5" y="203">C3</text>
<text x="186" y="199.5">GND</text>
<text x="195.8" y="198">17</text>
<text x="273.1" y="199.8">1</text>
<text x="273.1" y="203.3">2</text>
<text x="277.6" y="201.2">VCC</text>
<text x="296.3" y="201.2">NC</text>
<text x="303.4" y="203.3">5</text>
<text x="303.4" y="199.8">6</text>
<text x="41.8" y="206.9">16</text>
<text x="48.3" y="204.8">C1</text>
<text x="48.3" y="208.3">C0</text>
<text x="153" y="205.1">14</text>
<text x="153" y="208.6">15</text>
<text x="159.5" y="206.5">C2</text>
<text x="273.1" y="206.9">3</text>
<text x="277.6" y="204.8">IN</text>
<text x="277.6" y="208.3">GND</text>
<text x="293.5" y="204.8">COM</text>
<text x="296" y="208.3">NO</text>
<text x="303.4" y="206.9">4</text>
<text x="153" y="212.2">16</text>
<text x="159.5" y="210">C1</text>
<text x="159.5" y="213.6">C0</text>
<text x="273.1" y="217.5">1</text>
<text x="273.1" y="221">2</text>
<text x="277.6" y="218.9">VCC</text>
<text x="296.3" y="218.9">NC</text>
<text x="303.4" y="221">5</text>
<text x="303.4" y="217.5">6</text>
<text x="273.1" y="224.5">3</text>
<text x="277.6" y="222.4">IN</text>
<text x="277.6" y="225.9">GND</text>
<text x="293.5" y="222.4">COM</text>
<text x="296" y="225.9">NO</text>
<text x="303.4" y="224.5">4</text>
<text x="36.7" y="237.7" transform="rotate(-90 36.7 237.7)">-</text>
<text x="40.2" y="237.7" transform="rotate(-90 40.2 237.7)">+</text>
<text x="47.3" y="237.7" transform="rotate(-90 47.3 237.7)">-</text>
<text x="50.8" y="237.7" transform="rotate(-90 50.8 237.7)">+</text>
<text x="57.9" y="237.7" transform="rotate(-90 57.9 237.7)">-</text>
<text x="61.4" y="237.7" transform="rotate(-90 61.4 237.7)">+</text>
<text x="68.4" y="237.7" transform="rotate(-90 68.4 237.7)">-</text>
<text x="72" y="237.7" transform="rotate(-90 72 237.7)">+</text>
<text x="79" y="237.7" transform="rotate(-90 79 237.7)">-</text>
<text x="82.5" y="237.7" transform="rotate(-90 82.5 237.7)">+</text>
<text x="89.6" y="237.7" transform="rotate(-90 89.6 237.7)">-</text>
<text x="93.1" y="237.7" transform="rotate(-90 93.1 237.7)">+</text>
<text x="100.2" y="237.7" transform="rotate(-90 100.2 237.7)">-</text>
<text x="103.7" y="237.7" transform="rotate(-90 103.7 237.7)">+</text>
<text x="273.1" y="235.1">1</text>
<text x="273.1" y="238.6">2</text>
<text x="277.6" y="236.5">VCC</text>
<text x="296.3" y="236.5">NC</text>
<text x="303.4" y="238.6">5</text>
<text x="303.4" y="235.1">6</text>
<text x="34.9" y="241.2" transform="rotate(-90 34.9 241.2)">1</text>
<text x="38.5" y="241.2" transform="rotate(-90 38.5 241.2)">2</text>
<text x="45.5" y="241.2" transform="rotate(-90 45.5 241.2)">1</text>
<text x="49" y="241.2" transform="rotate(-90 49 241.2)">2</text>
<text x="56.1" y="241.2" transform="rotate(-90 56.1 241.2)">1</text>
<text x="59.6" y="241.2" transform="rotate(-90 59.6 241.2)">2</text>
<text x="66.7" y="241.2" transform="rotate(-90 66.7 241.2)">1</text>
<text x="70.2" y="241.2" transform="rotate(-90 70.2 241.2)">2</text>
<text x="77.3" y="241.2" transform="rotate(-90 77.3 241.2)">1</text>
<text x="80.8" y="241.2" transform="rotate(-90 80.8 241.2)">2</text>
<text x="87.8" y="241.2" transform="rotate(-90 87.8 241.2)">1</text>
<text x="91.4" y="241.2" transform="rotate(-90 91.4 241.2)">2</text>
<text x="98.4" y="241.2" transform="rotate(-90 98.4 241.2)">1</text>
<text x="102" y="241.2" transform="rotate(-90 102 241.2)">2</text>
<text x="145.7" y="241.8" transform="rotate(-90 145.7 241.8)">-</text>
<text x="149.2" y="241.8" transform="rotate(-90 149.2 241.8)">+</text>
<text x="152.8" y="241.8" transform="rotate(-90 152.8 241.8)">sig</text>
<text x="156.3" y="241.8" transform="rotate(-90 156.3 241.8)">-</text>
<text x="159.8" y="241.8" transform="rotate(-90 159.8 241.8)">+</text>
<text x="163.3" y="241.8" transform="rotate(-90 163.3 241.8)">sig</text>
<text x="166.9" y="241.8" transform="rotate(-90 166.9 241.8)">-</text>
<text x="170.4" y="241.8" transform="rotate(-90 170.4 241.8)">+</text>
<text x="173.9" y="241.8" transform="rotate(-90 173.9 241.8)">sig</text>
<text x="177.4" y="241.8" transform="rotate(-90 177.4 241.8)">-</text>
<text x="181" y="241.8" transform="rotate(-90 181 241.8)">+</text>
<text x="184.5" y="241.8" transform="rotate(-90 184.5 241.8)">sig</text>
<text x="188" y="241.8" transform="rotate(-90 188 241.8)">-</text>
<text x="191.6" y="241.8" transform="rotate(-90 191.6 241.8)">+</text>
<text x="195.1" y="241.8" transform="rotate(-90 195.1 241.8)">sig</text>
<text x="198.6" y="241.8" transform="rotate(-90 198.6 241.8)">-</text>
<text x="202.1" y="241.8" transform="rotate(-90 202.1 241.8)">+</text>
<text x="205.7" y="241.8" transform="rotate(-90 205.7 241.8)">sig</text>
<text x="209.2" y="241.8" transform="rotate(-90 209.2 241.8)">-</text>
<text x="212.7" y="241.8" transform="rotate(-90 212.7 241.8)">+</text>
<text x="216.3" y="241.8" transform="rotate(-90 216.3 241.8)">sig</text>
<text x="273.1" y="242.1">3</text>
<text x="277.6" y="240">IN</text>
<text x="277.6" y="243.6">GND</text>
<text x="293.5" y="240">COM</text>
<text x="296" y="243.6">NO</text>
<text x="303.4" y="242.1">4</text>
<text x="144.3" y="246.3" transform="rotate(-90 144.3 246.3)">1</text>
<text x="147.8" y="246.3" transform="rotate(-90 147.8 246.3)">2</text>
<text x="151.3" y="246.3" transform="rotate(-90 151.3 246.3)">3</text>
<text x="154.9" y="246.3" transform="rotate(-90 154.9 246.3)">1</text>
<text x="158.4" y="246.3" transform="rotate(-90 158.4 246.3)">2</text>
<text x="161.9" y="246.3" transform="rotate(-90 161.9 246.3)">3</text>
<text x="165.5" y="246.3" transform="rotate(-90 165.5 246.3)">1</text>
<text x="169" y="246.3" transform="rotate(-90 169 246.3)">2</text>
<text x="172.5" y="246.3" transform="rotate(-90 172.5 246.3)">3</text>
<text x="176" y="246.3" transform="rotate(-90 176 246.3)">1</text>
<text x="179.6" y="246.3" transform="rotate(-90 179.6 246.3)">2</text>
<text x="183.1" y="246.3" transform="rotate(-90 183.1 246.3)">3</text>
<text x="186.6" y="246.3" transform="rotate(-90 186.6 246.3)">1</text>
<text x="190.1" y="246.3" transform="rotate(-90 190.1 246.3)">2</text>
<text x="193.7" y="246.3" transform="rotate(-90 193.7 246.3)">3</text>
<text x="197.2" y="246.3" transform="rotate(-90 197.2 246.3)">1</text>
<text x="200.7" y="246.3" transform="rotate(-90 200.7 246.3)">2</text>
<text x="204.3" y="246.3" transform="rotate(-90 204.3 246.3)">3</text>
<text x="207.8" y="246.3" transform="rotate(-90 207.8 246.3)">1</text>
<text x="211.3" y="246.3" transform="rotate(-90 211.3 246.3)">2</text>
<text x="214.8" y="246.3" transform="rotate(-90 214.8 246.3)">3</text>
</g>
<g font-size="3.2" fill="#f00">
<text x="38.4" y="51.6">5</text>
<text x="41.9" y="53.4">VCC</text>
</g>
<g font-size="3.2">
<text x="38.4" y="55.2">6</text>
<text x="41.9" y="56.9">GND</text>
</g>
</svg>
